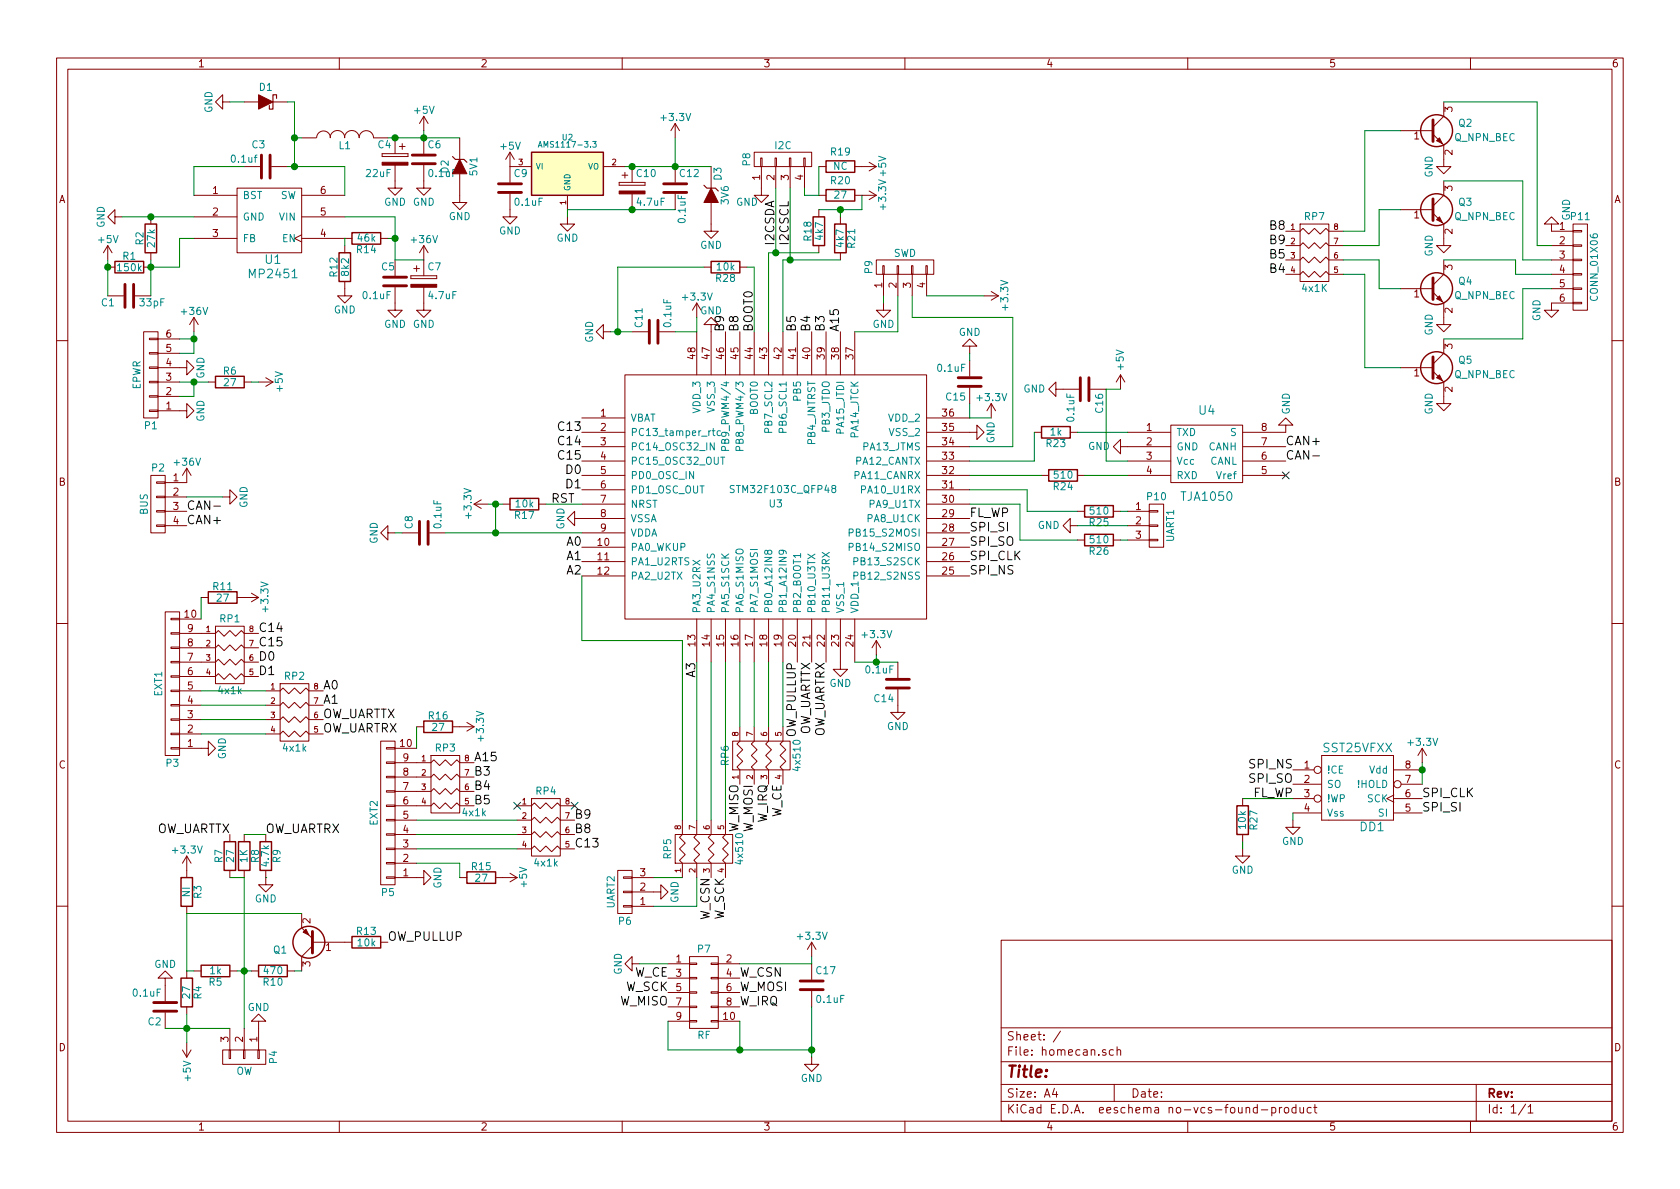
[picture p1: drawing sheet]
<svg xmlns="http://www.w3.org/2000/svg" width="297mm" height="210mm" viewBox="0 0 297 210" stroke-linecap="round" stroke-linejoin="round" font-family="sans-serif">
<g fill="none" stroke="#840000" stroke-width=".18">
<path d="M10 10.3h277v189.9h-277zM12 12.2h273v186.1h-273zM39.4 18v-1.2l-1.3 1.2 1.3 1.3v-1.3h1.2M43.2 18h2.5M48.3 18h2.5M60 10.3v1.9M110 10.3v1.9M160 10.3v1.9M210 10.3v1.9M255.3 18v2.6l-1.9 1.9M260 10.3v1.9M20.3 38.3v-1.2l-1.3 1.2 1.3 1.3v-1.3h1.3"/>
<path d="M26.7 38.3v1.3M34.3 34.5h7.6M34.3 38.3h7.6M41.9 33.3h11.4v11.4h-11.4zM43.2 29.5h2.8M48 29.5h2.8M53.3 24.4h2.6M53.3 34.5h7.7M53.3 38.3h7.7M56 24.4a1.22 1.22 0 0 1 1.2-1.2 1.22 1.22 0 0 1 1.2 1.2M58.4 24.4a1.3 1.3 0 0 1 1.3-1.3 1.3 1.3 0 0 1 1.3 1.3M60.9 24.4a1.3 1.3 0 0 1 1.3-1.3 1.3 1.3 0 0 1 1.3 1.3 1.27 1.27 0 0 1 1.3-1.3 1.27 1.27 0 0 1 1.2 1.3"/>
<path d="M66 24.4h2.6M67.6 27.7h4.5zM67.6 27.2h4.5zM67.6 27.2v.5zM69.8 29.2v4.1h1.3l-1.3 1.2-1.2-1.2h1.2M69.8 24.4v2.8M70.6 25.9h1M71.1 25.4v1M72.1 27.2v.5zM74.9 29.2v4.1h1.3l-1.3 1.2-1.2-1.2h1.2M74.9 20.6v2.5M74.9 24.4v2.8"/>
<path d="M74.9 20.6l-.7 1.2M74.9 20.6l.8 1.2M81.3 30.7v5.1h1.2l-1.2 1.3-1.3-1.3h1.3M81.3 24.4v3.8M90.2 34.3v4h1.2l-1.2 1.3-1.3-1.3h1.3M90.2 29.5h3.8M90.2 26.9l-.8 1.3M90.2 26.9v5.4M90.2 26.9l.7 1.3M100.3 38.3v1.3h1.3l-1.3 1.3-1.2-1.3h1.2M100.3 34.5v2.6M106.7 29.5h3.8"/>
<path d="M109.5 32.3v.5zM109.5 32.8h4.5zM109.5 32.3h4.5zM110 31h1M110.5 30.5v1M111.8 29.5v2.8M111.8 34.3v2.8M114 32.3v.5zM119.4 21.8v2.6M119.4 29.5v2.8M119.4 21.8l-.8 1.3M119.4 21.8l.7 1.3"/>
<path d="M125.7 35.8v5.1h1.3l-1.3 1.3-1.2-1.3h1.2M125.7 29.5v3.8M133.3 26.9h10.2v2.6h-10.2zM134.5 27.9h.2v1.6h-.2zM134.6 29.5v5h1.3l-1.3 1.3-1.3-1.3h1.3M137 27.9h.3v1.6h-.3zM137.2 29.5v3.8M139.6 27.9h.2v1.6h-.2zM139.7 29.5v3.8M142.1 27.9h.3v1.6h-.3zM142.2 29.5v3.8M144.8 34.5h1.2"/>
<path d="M144.8 29.5h1.2M144.8 37.1v1.2M148.6 38.3v1.3M151.1 34.5h3.8M151.1 29.5h3.8M153.7 33.8l1.2 .7M153.7 28.7l1.2 .8M154.9 34.5l-1.2 .8M154.9 29.5l-1.2 .7M229.9 39.6h5v10.2h-5zM247.6 23.1h5.8M247.6 37.1h5.8"/>
<path d="M253.4 37.7l1.9 1.9v3.8h1.2l-1.2 1.3-1.3-1.3h1.3M253.4 23.7l1.9 1.9v3.9h1.2l-1.2 1.2-1.3-1.2h1.3M255.3 32v2.5l-1.9 1.9M274.3 39.6h1.3l-1.3-1.3-1.3 1.3h1.3v1.3h3.8M278.1 39.6h2.6v15.3h-2.6zM19 52.3h2.8M19 47.2h1.3M19 43.4l-.7 1.3M19 43.4v2.6M19 43.4l.8 1.3M23.9 52.3h2.8M25.4 58.7h2.5v15.2h-2.5z"/>
<path d="M25.4 47.2h1.3M26.4 59.8h1.5v.3h-1.5zM26.7 44.7v1.3M27.9 59.9h3.8M34.3 42.2h7.6M34.3 56.1l-.8 1.3M34.3 56.1v2.6M34.3 56.1l.8 1.3M53.3 41.5l-1.2 .7 1.2 .6M53.3 42.2h8.9M61 49.8v2.5h1.2l-1.2 1.3-1.3-1.3h1.3M61 43.4v1.3"/>
<path d="M67.3 42.2h1.3M69.8 50.8v4.1h1.3l-1.3 1.2-1.2-1.2h1.2M69.8 46v2.8M72.6 48.8v.5zM72.6 49.3h4.6zM72.6 48.8h4.6zM73.2 47.5h1M73.7 47v1M74.9 50.8v4.1h1.3l-1.3 1.2-1.2-1.2h1.2M74.9 43.4v5.4M74.9 43.4l-.7 1.3M74.9 43.4l.8 1.3"/>
<path d="M77.2 48.8v.5zM106.7 58.7v-1.3l-1.3 1.3 1.3 1.2v-1.2h1.2M111.8 58.7h2.8M116.6 58.7h2.8M123.2 53.6v2.5M123.2 58.7v7.6M123.2 53.6l-.8 1.3M123.2 53.6l.8 1.3M124.5 47.2h1.2M125.7 57.4h1.3l-1.3-1.3-1.2 1.3h1.2v8.9M128.3 58.7v7.6M130.8 58.7v7.6"/>
<path d="M130.8 47.2h1.3M133.3 58.7v7.6M135.9 58.7v7.6M138.4 58.7v7.6M141 58.7v7.6M143.5 58.7v7.6M144.8 43.4v1.3M146 58.7v7.6M148.6 44.7v1.3M148.6 58.7v7.6M151.1 58.7v7.6M154.9 46h10.2v2.5h-10.2z"/>
<path d="M156.1 47h.2v1.5h-.2zM156.2 53.6v1.3h1.3l-1.3 1.2-1.3-1.2h1.3M156.2 48.5v3.8M158.6 47h.3v1.5h-.3zM158.7 48.5v3.8M161.2 47h.2v1.5h-.2zM161.3 48.5v3.8M163.7 47h.3v1.5h-.3zM163.8 48.5v3.8M174 52.3h2.5M175.3 51.6l1.2 .7M176.5 52.3l-1.2 .8"/>
<path d="M227.3 48.5h2.6l.5-.5 1 1 1-1 1 1 1-1 .5 .5h2.6M227.3 46h2.6l.5-.5 1 1 1-1 1 1 1-1 .5 .5h2.6M227.3 43.4h2.6l.5-.5 1 1 1-1 1 1 1-1 .5 .5h2.6M227.3 40.9h2.6l.5-.5 1 1 1-1 1 1 1-1 .5 .5h2.6M247.6 51h5.8M253.4 51.7l1.9 1.9v3.8h1.2l-1.2 1.3-1.3-1.3h1.3M255.3 59.9v2.6l-1.9 1.9M255.3 46v2.5l-1.9 1.9M274.3 43.4h3.8M274.3 46h3.8M274.3 48.5h3.8M274.3 51h3.8"/>
<path d="M278.1 53.5h1.6v.2h-1.6zM278.1 50.9h1.6v.3h-1.6zM278.1 48.4h1.6v.2h-1.6zM278.1 45.8h1.6v.3h-1.6zM278.1 43.3h1.6v.3h-1.6zM278.1 40.8h1.6v.2h-1.6zM278.1 53.6h-3.8v1.3h1.3l-1.3 1.2-1.3-1.2h1.3M10 60.2h2M26.4 62.4h1.5v.2h-1.5zM26.4 64.9h1.5v.2h-1.5zM26.4 67.4h1.5v.3h-1.5zM26.4 70h1.5v.2h-1.5z"/>
<path d="M26.4 72.5h1.5v.3h-1.5zM27.9 72.6h5.1v-1.2l1.3 1.2-1.3 1.3v-1.3M27.9 65h5.1v-1.3l1.3 1.3-1.3 1.3v-1.3M27.9 70.1h3.8M27.9 67.6h3.8M27.9 62.5h3.8M36.8 67.6h1.3M43.2 67.6h1.2M45.7 67.6h2.6M47 66.8l1.3 .8M48.3 67.6l-1.3 .7M102.9 73.9h7.6"/>
<path d="M102.9 76.4h7.6M102.9 79h7.6M110.5 66.3h53.3v43.2h-53.3zM163.8 76.4h8.9v-1.2l1.3 1.2-1.3 1.3v-1.3M163.8 73.9h7.6M163.8 79h7.6M171.4 61.2h1.3l-1.3-1.3-1.2 1.3h1.2v1.3M171.4 63.7v2.8M171.4 68.6v2.8M175.3 71.4l-.8 1.2M175.3 71.4v2.5M175.3 71.4l.7 1.2"/>
<path d="M182.9 76.4h1.2M186.7 68.8v-1.2l-1.3 1.2 1.3 1.3v-1.3h4.1M189.2 76.4h1.3M192.8 68.8h2.8M198.1 79v-1.3l-1.3 1.3 1.3 1.3v-1.3h8.9M198.1 66.3l-.7 1.3M198.1 66.3v2.5M198.1 66.3l.8 1.3M199.4 76.4h7.6M207 75.2h12.7v10.1h-12.7zM219.7 79h7.6M227.3 75.2h1.3l-1.3-1.3-1.2 1.3h1.2v1.2h-7.6"/>
<path d="M247.6 65h5.8M253.4 65.7l1.9 1.9v3.8h1.2l-1.2 1.2-1.3-1.2h1.3M285 60.2h2M26.7 84.1h2.5v10.1h-2.5zM27.7 92.8h1.5v.3h-1.5zM27.7 90.3h1.5v.2h-1.5zM27.7 87.8h1.5v.2h-1.5zM27.7 85.2h1.5v.3h-1.5zM29.2 87.9h3.8M29.2 90.4h3.8M29.2 93h3.8M33 82.8v2.5h-3.8"/>
<path d="M33 82.8l-.7 1.3M33 82.8l.8 1.3M39.4 87.9h1.2v-1.3l1.3 1.3-1.3 1.2v-1.2M68.6 94.2v-1.2l-1.3 1.2 1.3 1.3v-1.3h1.2M71.1 94.2h2.8M75.9 94.2h2.8M83.8 89.1h2.6M83.8 89.1l1.3 .8M85.1 88.4l-1.3 .7M88.9 89.1h1.3M95.2 89.1h1.3M101.6 91.7v-1.3l-1.3 1.3 1.3 1.3v-1.3h8.9"/>
<path d="M102.9 81.5h7.6M102.9 84.1h7.6M102.9 86.6h7.6M102.9 89.1h7.6M102.9 94.2h7.6M102.9 96.8h7.6M102.9 99.3h7.6M163.8 81.5h7.6M163.8 84.1h7.6M163.8 86.6h7.6M163.8 89.1h7.6M163.8 91.7h7.6"/>
<path d="M163.8 94.2h7.6M163.8 96.8h7.6M163.8 99.3h7.6M184.1 84.1h1.3M189.2 93v-1.3l-1.2 1.3 1.2 1.2v-1.2h1.3M190.5 84.1h1.3M190.5 90.4h1.3M190.5 95.5h1.3M196.8 90.4h1.3M196.8 95.5h1.3M199.4 81.5h7.6M199.4 84.1h7.6"/>
<path d="M199.4 90.4h3.8M199.4 93h3.8M199.4 95.5h3.8M203.2 95.4h1.5v.2h-1.5zM203.2 92.8h1.5v.3h-1.5zM203.2 90.3h1.5v.2h-1.5zM203.2 89.1h2.5v7.7h-2.5zM219.7 81.5h7.6M219.7 84.1h7.6M10 110.3h2M29.2 108.2h2.5v25.4h-2.5zM30.2 109.3h1.5v.3h-1.5z"/>
<path d="M30.2 111.9h1.5v.2h-1.5zM30.2 114.4h1.5v.3h-1.5zM30.2 117h1.5v.2h-1.5zM30.2 119.5h1.5v.3h-1.5zM31.7 119.6h6.4l.5-.5 1 1 1-1 1.1 1 1-1 .5 .5h2.5M31.7 117.1h6.4l.5-.5 1 1 1-1 1.1 1 1-1 .5 .5h2.5M31.7 114.5h6.4l.5-.5 1 1.1 1-1.1 1.1 1.1 1-1.1 .5 .5h2.5M31.7 112h6.4l.5-.5 1 1 1-1 1.1 1 1-1 .5 .5h2.5M31.7 109.5h3.9M35.6 105.7h1.2M38.1 110.7h5.1v10.2h-5.1zM41.9 105.7h3.8"/>
<path d="M44.4 104.9l1.3 .8M45.7 105.7l-1.3 .7M102.9 101.8h7.6M123.2 109.5v7.6M125.7 109.5v7.6M128.3 109.5v7.6M130.8 109.5v7.6M133.3 109.5v7.6M135.9 109.5v7.6M138.4 109.5v7.6M141 109.5v7.6M143.5 109.5v7.6"/>
<path d="M146 109.5v7.6M148.6 109.5v8.9h1.3l-1.3 1.2-1.3-1.2h1.3M151.1 109.5v7.6M154.9 113.3l-.7 1.2M154.9 113.3v2.5M154.9 113.3l.8 1.2M158.7 117.1v2.8M163.8 101.8h7.6M285 110.3h2M30.2 122h1.5v.3h-1.5zM30.2 124.6h1.5v.2h-1.5zM30.2 127.1h1.5v.3h-1.5z"/>
<path d="M30.2 129.7h1.5v.2h-1.5zM30.2 132.2h1.5v.3h-1.5zM31.7 132.3h5.1v-1.2l1.3 1.2-1.3 1.3v-1.3M31.7 129.8h3.9M31.7 127.2h3.9M31.7 124.7h3.9M31.7 122.2h3.9M47 129.8h2.5l.5-.5 1.1 1 1-1 1 1 1-1 .5 .5h2.5M47 127.2h2.5l.5-.5 1.1 1.1 1-1.1 1 1.1 1-1.1 .5 .5h2.5M47 124.7h2.5l.5-.5 1.1 1 1-1 1 1 1-1 .5 .5h2.5M47 122.2h2.5l.5-.5 1.1 1 1-1 1 1 1-1 .5 .5h2.5M49.5 120.9h5.1v10.2h-5.1z"/>
<path d="M67.3 131.1h2.5v25.4h-2.5zM68.3 132.2h1.5v.3h-1.5zM68.3 134.7h1.5v.3h-1.5zM68.3 137.3h1.5v.2h-1.5zM68.3 139.8h1.5v.3h-1.5zM69.8 139.9h6.4l.5-.5 1 1.1 1-1.1 1.1 1.1 1-1.1 .5 .5h2.5M69.8 137.4h6.4l.5-.5 1 1 1-1 1.1 1 1-1 .5 .5h2.5M69.8 134.9h6.4l.5-.5 1 1 1-1 1.1 1 1-1 .5 .5h2.5M69.8 132.3h3.9M73.7 128.5h1.2M76.2 133.6h5.1v10.2h-5.1zM80 128.5h3.8"/>
<path d="M82.5 127.8l1.3 .7M83.8 128.5l-1.3 .8M129.5 131.1h10.2v5h-10.2zM130.8 128.5v2.6l-.5 .5 1 1-1 1 1 1-1 1 .5 .5v2.6M133.3 128.5v2.6l-.5 .5 1.1 1-1.1 1 1.1 1-1.1 1 .5 .5v2.6M135.9 128.5v2.6l-.5 .5 1 1-1 1 1 1-1 1 .5 .5v2.6M138.4 131.1l-.5 .5 1 1-1 1 1 1-1 1 .5 .5v2.6M158.7 121.9v4.1h1.3l-1.3 1.2-1.2-1.2h1.2M228.6 136.1h3.7M228.6 138.7h5M233.7 133.6v11.4zM233.7 133.6h12.7z"/>
<path d="M246.4 133.6v11.4zM246.5 136.1h5M247.7 138.7h3.8M251.5 132.3l-.8 1.3M251.5 132.3v2.6M251.5 132.3l.7 1.3M33 151.4v3.8M33 151.4l-.7 1.2M33 151.4l.8 1.2M40.6 147.6v1.2M40.6 153.9v1.3M43.2 147.6v1.2"/>
<path d="M43.2 153.9v1.3M47 153.9v2.6h1.3l-1.3 1.2-1.3-1.2h1.3M47 147.6v1.2M68.3 142.4h1.5v.2h-1.5zM68.3 144.9h1.5v.3h-1.5zM68.3 147.4h1.5v.3h-1.5zM68.3 150h1.5v.2h-1.5zM68.3 152.5h1.5v.3h-1.5zM68.3 155.1h1.5v.2h-1.5zM69.8 155.2h5.1v-1.3l1.3 1.3-1.3 1.3v-1.3M69.8 142.5h6.4l.5-.5 1 1 1-1 1.1 1 1-1 .5 .5h2.5M69.8 152.6h3.9"/>
<path d="M69.8 150.1h3.9M69.8 147.6h3.9M69.8 145h3.9M81.3 155.2h1.2M87.6 155.2h3.8M90.2 154.4l1.2 .8M91.4 150.1h2.6l.5-.5 1 1 1-1 1 1 1.1-1 .5 .5h2.5M91.4 147.6h2.6l.5-.5 1 1 1-1 1 1 1.1-1 .5 .5h2.5M91.4 145h2.6l.5-.5 1 1 1-1 1 1 1.1-1 .5 .5h2.5M91.4 142.5h2.6l.5-.5 1 1 1-1 1 1 1.1-1 .5 .5h2.5M91.4 155.2l-1.2 .8M94 141.2h5.1v10.2h-5.1z"/>
<path d="M109.2 153.9h2.6v7.6h-2.6zM110.2 155.1h1.6v.2h-1.6zM110.2 157.6h1.6v.3h-1.6zM111.8 157.7h5v-1.2l1.3 1.2-1.3 1.3v-1.3M111.8 155.2h3.8M119.4 147.6h10.1v5h-10.1zM120.6 145v2.6l-.5 .5 1.1 1-1.1 1 1.1 1-1.1 1 .5 .5v2.6M123.2 145v2.6l-.5 .5 1 1-1 1 1 1-1 1 .5 .5v2.6M125.7 145v2.6l-.5 .5 1 1-1 1 1 1-1 1 .5 .5v2.6M128.3 147.6l-.5 .5 1 1-1 1 1 1-1 1 .5 .5v2.6M219.7 150.1v1.3h1.3l-1.3 1.2-1.3-1.2h1.3M219.7 141.2v1.3"/>
<path d="M219.7 147.6v1.2M228.6 145v1.3h1.3l-1.3 1.3-1.3-1.3h1.3M228.6 141.2h3.7M228.6 143.8h5M233.7 145h1.2zM234.9 145h11.5zM246.5 140.6l-1.3 .6 1.3 .7M246.5 141.2h5M246.5 143.8h5M10 160.2h2M29.2 173h1.3l-1.3-1.3-1.3 1.3h1.3v4M29.2 179.1v2.8"/>
<path d="M33 160.3v1.2M33 171.7v1.3M33 178v1.3M34.3 171.7h1.3M40.6 171.7h1.3M44.4 171.7h1.3M50.8 171.7h1.3M53.3 161.5v2.6l1.9 1.9M55.2 166.6h7M55.2 167.3l-1.9 1.9v2.5M67.3 166.6h1.3M110.2 160.1h1.6v.3h-1.6z"/>
<path d="M111.8 170.4v-1.2l-1.3 1.2 1.3 1.3v-1.3h1.2M111.8 160.3h3.8M118.1 170.4h3.8M118.1 173h3.8M118.1 175.5h3.8M118.1 178h3.8M121.9 177.9h1.3v.3h-1.3zM121.9 175.4h1.3v.2h-1.3zM121.9 172.8h1.3v.3h-1.3zM121.9 170.3h1.3v.3h-1.3zM121.9 169.2h5.1v12.7h-5.1zM125.7 177.9h1.3v.3h-1.3z"/>
<path d="M125.7 175.4h1.3v.2h-1.3zM125.7 172.8h1.3v.3h-1.3zM125.7 170.3h1.3v.3h-1.3zM127 170.4h3.8M127 173h3.8M127 175.5h3.8M127 178h3.8M143.5 166.6v2.6M143.5 170.4v2.8M143.5 175.3v2.7M143.5 166.6l-.8 1.3M143.5 166.6l.8 1.3"/>
<path d="M177 166.3h108v32h-108zM285 160.2h2M32.3 185.7l.7 1.2M33 184.4v2.5M33.8 185.7l-.8 1.2M39.4 185.7h7.6v2.5h-7.6zM40.5 185.7h.3v1.5h-.3zM40.6 181.9v3.8M43.1 185.7h.2v1.5h-.2zM43.2 181.9v3.8M45.6 185.7h.2v1.5h-.2zM45.7 180.6h1.3l-1.3-1.3-1.3 1.3h1.3v5.1"/>
<path d="M60 198.3v1.9M110 198.3v1.9M118.1 180.6h3.8M121.9 180.5h1.3v.2h-1.3zM125.7 180.5h1.3v.2h-1.3zM127 180.6h3.8M143.5 186.9v1.3h1.3l-1.3 1.3-1.3-1.3h1.3M160 198.3v1.9M177 194.8h108M177 191.8h108M177 187.8h108M177 181.8h108"/>
<path d="M186.4 192.5l-.3 1h.9M186.8 193v1M187.5 182.3l-1.3 2M195.5 185.7a.37 .37 0 0 0-.6 .1l.1 .2 .5 .2 .1 .1-.2 .3-.5-.1M196.8 185.7l-.4-.1-.3 .3 .1 .6 .2 .1 .4-.1M197 191.8v3M197.5 185.7l.2-.1 .4 .1v.9M197.5 185.1v1.5M210 198.3v1.9M222.3 195.9l-.4-.1-.3 .3 .1 .6 .2 .1 .4-.1M222.3 195.3v1.5M223 196.3h1.2"/>
<path d="M224.9 195.9l.4-.1 .3 .3-.1 .6h-.6M224.9 195.8v1.5M226.2 195.8v1M226.6 195.8l-.4 .3M227.2 196l.2-.2 .4 .2 .1 .5-.2 .2-.3 .1-.2-.1zM229.1 195.9l-.4-.1-.3 .3 .1 .6 .2 .1 .4-.1M229.1 195.3v1.5M229.8 195.8l.1 .9 .4 .1 .2-.1M230.5 195.8v1M231.8 195.9l-.4-.1-.3 .3 .1 .6 .2 .1 .4-.1M232.3 195.8h.5M232.5 195.3v1.3l.3 .2"/>
<path d="M260 198.3v1.9M261 191.8v6.5M269.7 195.2l-1.2 2M270.2 195.8l.4-.5v1.5M270.2 196.8h.8"/>
<circle cx="233" cy="136.1" r=".63"/>
<circle cx="247.1" cy="138.7" r=".63"/>
<circle cx="233" cy="141.2" r=".63"/>
</g>
<g fill="none" stroke="#008484" stroke-width=".18">
<path d="M95.2 26l.3-1 .3 1M95.3 25.7h.5M104.8 25h.6l-.3 .4 .3 .1v.4l-.2 .1-.4-.1M125.9 76.2h.5M126.1 75.8v1l.3 .2M126.3 78.3v1.3l-.7-1.3v1.3M127.4 76.2h-.4l-.2 .2 .1 .6h.5M128.2 79.6v-.6h-.5l-.1 .6h1.3M130.8 79.6l-.1-.6h-.5l-.1 .6h1.3M127.4 80.8h.7M129.8 85.9l-.5-.1-.2 .3 .1 .3 .6 .2v.4l-.2 .1-.5-.1M135.7 97.5l.3-.2 .3 .1 .2 .1-.1 .4-.4 .1-.2-.1-.2-.5h-.3l-.1 .1 .1 .5h.2l.2-.2"/>
<path d="M138.3 97.3l.2 .2v.3l-.2 .2-.5-.1-.1-.4 .3-.2a.84 .84 0 0 1 1 .4v.2M142.8 98l1.3 .8M144.1 98l-1.3 .8M145.4 97.7l1.2 .8M146.6 97.7l-1.2 .8M150.1 96.7h.6l.1-.5-.7-.1v1.3M150.1 94.2l.6-.1 .1-.5-.7-.1v1.3M151 99.3l.6-.1v-.5l-.6-.1v1.3M151 101.8l.6-.1v-.4l-.6-.1v1.2"/>
</g>
<g fill="#840000" stroke="#840000" stroke-width=".18">
<path d="M45.7 16.8l2.6 1.2-2.6 1.3z"/>
<path d="M67.6 28.7h4.5v.5h-4.5z"/>
<path d="M72.6 50.3h4.6v.5h-4.6z"/>
<path d="M109.5 33.8h4.5v.5h-4.5z"/>
<path d="M81.3 28.2l1.2 2.5h-2.5z"/>
<path d="M125.7 33.3l1.3 2.5h-2.5z"/>
<path d="M53.6 164.8l.5-.5 .5 1z"/>
<path d="M254.5 66.3l.5 1-1-.5z"/>
<path d="M254 24.9l.5-.5 .5 1z"/>
<path d="M254 38.9l.5-.6 .5 1.1z"/>
<path d="M254 52.8l.5-.5 .5 1z"/>
</g>
<path d="M48.9 17.4v-.6h-.6v2.5h-.7v-.6M80 27.7l.5 .5h1.5l.5 .5M124.5 32.8l.5 .5h1.5l.5 .5" fill="none" stroke="#840000" stroke-width=".2"/>
<g fill="none" stroke="#840000" stroke-width=".51">
<path d="M46.2 27.4v4.1M47.8 27.4v4.1M72.9 29h4.1M72.9 27.4h4.1M88.1 34h4.1M88.1 32.5h4.1M117.3 34h4.1M117.3 32.5h4.1M253.4 21.2v3.8M253.4 35.2v3.8M22.1 50.3v4.1M23.6 50.3v4.1"/>
<path d="M67.8 50.5h4.1M67.8 49h4.1M114.8 56.6v4.1M116.3 56.6v4.1M253.4 49.1v3.9M169.4 66.8h4.1M169.4 68.3h4.1M191 66.8v4.1M192.5 66.8v4.1M253.4 63.1v3.8M74.2 92.2v4.1M75.7 92.2v4.1"/>
<path d="M156.7 120.1h4.1M156.7 121.7h4.1M27.2 177.3h4M27.2 178.8h4M55.2 164.7v3.8M141.5 175h4M141.5 173.5h4"/>
</g>
<path d="M37.8 89.5h1.2M232.1 80.6h1.2" fill="none" stroke="#000" stroke-width=".18"/>
<path d="M226.7 83.5l1.2 1.2M227.9 83.5l-1.2 1.2M90.8 141.9l1.2 1.2M92 141.9l-1.2 1.2M101 141.9l1.2 1.2M102.2 141.9l-1.2 1.2" fill="none" stroke="#000084" stroke-width=".18"/>
<g fill="none" stroke="#840000" stroke-width=".25">
<path d="M25.7 39.6h2v5.1h-2zM94 26.9h12.7v7.6h-12.7zM143.8 38.3h2v5.1h-2zM146 33.5h5.1v2.1h-5.1zM146 28.4h5.1v2.1h-5.1zM147.6 39.6h2v5.1h-2zM20.3 46.2h5.1v2.1h-5.1zM59.9 44.7h2.1v5.1h-2.1zM62.2 41.1h5.1v2.1h-5.1zM125.7 46.2h5.1v2.1h-5.1zM38.1 66.5h5.1v2.1h-5.1zM184.1 75.4h5.1v2.1h-5.1z"/>
<path d="M90.2 88.1h5v2.1h-5zM185.4 83.1h5.1v2h-5.1zM191.8 89.4h5v2h-5zM191.8 94.5h5v2h-5zM36.8 104.6h5.1v2.1h-5.1zM74.9 127.5h5.1v2h-5.1zM32 155.2h2v5.1h-2zM39.6 148.8h2.1v5.1h-2.1zM42.2 148.8h2v5.1h-2zM46 148.8h2v5.1h-2zM82.5 154.2h5.1v2h-5.1zM218.7 142.5h2v5.1h-2z"/>
<path d="M32 173h2v5h-2zM35.6 170.7h5v2h-5zM45.7 170.7h5.1v2h-5.1zM62.2 165.6h5.1v2h-5.1z"/>
<circle cx="254" cy="23.1" r="2.82"/>
<circle cx="254" cy="37.1" r="2.82"/>
<circle cx="254" cy="51" r="2.82"/>
<circle cx="254" cy="65" r="2.82"/>
<circle cx="54.6" cy="166.6" r="2.82"/>
</g>
<path d="M94 26.9h12.7v7.6h-12.7z" fill="#ffffc2" stroke="#ffffc2" stroke-width=".18"/>
<g fill="none" stroke="#008400" stroke-width=".18">
<path d="M40.6 18h2.6M50.8 18h1.3v11.5M255.3 18h16.5v25.4h2.5M21.6 38.3h12.7M43.2 29.5h-8.9v5M50.8 29.5h10.2v5M52.1 24.4h1.2M61 38.3h8.8v7.7h5.1M68.6 24.4h12.7M69.8 24.4h.1M74.9 23.1v1.3M110.5 29.5h15.2"/>
<path d="M119.4 37.1h-19.1v1.2M119.4 24.4v5.1M137.2 33.3v11.4M139.7 33.3v12.7M144.8 29.5v5h-2.6v-1.2M148.6 37.1v1.2M152.4 34.5v2.6h-7.6M247.6 37.1h-3.8v6.3h-6.3M247.6 23.1h-6.3v17.8h-3.8M255.3 32h13.9v14h5.1M19 46v6.3M26.7 46v6.3"/>
<path d="M31.7 59.9h2.6M34.3 58.7v3.8h-2.6M34.3 42.2h-2.6v5h-5M61 42.2h.1M61 42.2v1.2M68.6 42.2h1.2M107.9 58.7h3.9M123.2 56.1v2.6h-3.8M124.5 47.2h-15.3v11.5M132.1 47.2h1.2v11.5M144.8 44.7h-8.9v14M148.6 46h-10.2v12.7"/>
<path d="M156.2 52.3v1.3M158.7 52.3v6.4h-7.6M161.3 52.3v3.8h17.8v22.9h-7.7M163.8 52.3h10.2M237.5 46h6.3v5h3.8M237.5 48.5h3.8v16.5h6.3M255.3 46h12.7v2.5h6.3M274.3 51h-5.1v8.9h-13.9M31.7 67.6h5.1M34.3 67.6v2.5h-2.6M44.4 67.6h1.3M171.4 62.5v1.2"/>
<path d="M171.4 71.4v2.5h3.9M182.9 76.4v5.1h-11.5M190.5 76.4h8.9M198.1 68.8h-2.5v12.7h3.8M33 87.9h6.4M69.8 94.2h1.3M78.7 94.2h24.2M86.4 89.1h2.5M87.6 89.1v5.1M96.5 89.1h6.4M171.4 84.1h12.7M171.4 89.1h8.9v6.4h10.2"/>
<path d="M171.4 86.6h10.2v3.8h8.9M190.5 93h8.9M191.8 84.1h7.6M198.1 95.5h1.3M198.1 90.4h1.3M35.6 105.7v3.8M102.9 101.8v11.5h17.7v31.7M123.2 117.1v27.9M125.7 117.1v27.9M128.3 117.1v27.9M130.8 117.1v11.4M133.3 117.1v11.4"/>
<path d="M135.9 117.1v11.4M138.4 117.1v11.4M151.1 117.1h7.6M154.9 115.8v1.3M35.6 122.2h11.4M35.6 124.7h11.4M35.6 127.2h11.4M35.6 129.8h11.4M73.7 128.5v3.8M251.5 134.9v3.8M40.6 155.2h2.6v26.7M43.2 147.6h3.8"/>
<path d="M47 155.2h.1M73.7 147.6h17.7M73.7 150.1h17.7M73.7 145h17.7M73.7 152.6h7.6v2.6M115.6 155.2h5M123.2 155.2v5.1h-7.6M219.7 141.2h8.9M219.7 148.8v1.3M228.6 143.8v1.2M33 179.3v5.1M41.9 171.7h2.5"/>
<path d="M52.1 171.7h1.2M53.3 161.5h-20.3v10.2h1.3M113 170.4h5.1M143.5 169.2v1.2h-12.7M143.5 178v8.9M29.2 181.9h11.4M118.1 180.6v5.1h25.4M130.8 180.6v5.1"/>
</g>
<g fill="#008400" stroke="#008400" stroke-width=".25">
<circle cx="111.8" cy="29.5" r=".51"/>
<circle cx="111.8" cy="37.1" r=".51"/>
<circle cx="154.9" cy="117.1" r=".51"/>
<circle cx="87.6" cy="94.2" r=".51"/>
<circle cx="87.6" cy="89.1" r=".51"/>
<circle cx="251.5" cy="136.1" r=".51"/>
<circle cx="148.6" cy="37.1" r=".51"/>
<circle cx="137.2" cy="44.7" r=".51"/>
<circle cx="139.7" cy="46" r=".51"/>
<circle cx="43.2" cy="171.7" r=".51"/>
<circle cx="33" cy="181.9" r=".51"/>
<circle cx="52.1" cy="29.5" r=".51"/>
<circle cx="26.7" cy="38.3" r=".51"/>
<circle cx="19" cy="47.2" r=".51"/>
<circle cx="26.7" cy="47.2" r=".51"/>
<circle cx="52.1" cy="24.4" r=".51"/>
<circle cx="130.8" cy="185.7" r=".51"/>
<circle cx="143.5" cy="185.7" r=".51"/>
<circle cx="34.3" cy="59.9" r=".51"/>
<circle cx="74.9" cy="24.4" r=".51"/>
<circle cx="119.4" cy="29.5" r=".51"/>
<circle cx="34.3" cy="67.6" r=".51"/>
<circle cx="69.9" cy="42.2" r=".51"/>
<circle cx="69.9" cy="24.4" r=".51"/>
<circle cx="109.2" cy="58.7" r=".51"/>
</g>
<text font-size="2.8" fill="#840000" x="178" y="190.5">Title:</text>
<g font-size="2.1">
<text x="224.6" y="40.6">B8</text>
<text x="136.9" y="43.4" transform="rotate(-90 136.9 43.4)">I2CSDA</text>
<text x="139.4" y="43.4" transform="rotate(-90 139.4 43.4)">I2CSCL</text>
<text x="224.6" y="45.7">B5</text>
<text x="224.6" y="43.2">B9</text>
<text x="224.6" y="48.3">B4</text>
<text x="128" y="58.7" transform="rotate(-90 128 58.7)">B9</text>
<text x="130.6" y="58.7" transform="rotate(-90 130.6 58.7)">B8</text>
<text x="133.1" y="58.7" transform="rotate(-90 133.1 58.7)">BOOT0</text>
<text x="140.7" y="58.7" transform="rotate(-90 140.7 58.7)">B5</text>
<text x="143.3" y="58.7" transform="rotate(-90 143.3 58.7)">B4</text>
<text x="145.8" y="58.7" transform="rotate(-90 145.8 58.7)">B3</text>
<text x="148.3" y="58.7" transform="rotate(-90 148.3 58.7)">A15</text>
<text x="99" y="76.2">C13</text>
<text x="99" y="78.7">C14</text>
<text x="99" y="81.3">C15</text>
<text x="100.2" y="83.8">D0</text>
<text x="227.3" y="78.7">CAN+</text>
<text x="227.3" y="81.3">CAN-</text>
<text x="97.4" y="88.9">RST</text>
<text x="100.2" y="86.4">D1</text>
<text x="33" y="90.2">CAN-</text>
<text x="33" y="92.7">CAN+</text>
<text x="171.4" y="94">SPI_SI</text>
<text x="171.4" y="91.4">FL_WP</text>
<text x="100.2" y="96.5">A0</text>
<text x="100.2" y="99.1">A1</text>
<text x="100.2" y="101.6">A2</text>
<text x="171.4" y="99.1">SPI_CLK</text>
<text x="171.4" y="96.5">SPI_SO</text>
<text x="171.4" y="101.6">SPI_NS</text>
<text x="45.7" y="111.8">C14</text>
<text x="45.7" y="119.4">D1</text>
<text x="45.7" y="116.8">D0</text>
<text x="45.7" y="114.3">C15</text>
<text x="122.9" y="119.8" transform="rotate(-90 122.9 119.8)">A3</text>
<text x="57.1" y="124.5">A1</text>
<text x="57.1" y="121.9">A0</text>
<text x="57.1" y="127">OW_UARTTX</text>
<text x="57.1" y="129.5">OW_UARTRX</text>
<text x="143.3" y="130.5" transform="rotate(-90 143.3 130.5)">OW_UARTTX</text>
<text x="145.8" y="130.8" transform="rotate(-90 145.8 130.8)">OW_UARTRX</text>
<text x="83.8" y="134.6">A15</text>
<text x="83.8" y="137.2">B3</text>
<text x="221.1" y="135.9">SPI_NS</text>
<text x="83.8" y="139.7">B4</text>
<text x="83.8" y="142.2">B5</text>
<text x="220.9" y="138.4">SPI_SO</text>
<text x="221.4" y="141">FL_WP</text>
<text x="251.5" y="143.5">SPI_SI</text>
<text x="251.5" y="141">SPI_CLK</text>
<text x="27.2" y="147.3">OW_UARTTX</text>
<text x="47" y="147.3">OW_UARTRX</text>
<text x="101.6" y="149.9">C13</text>
<text x="101.6" y="144.8">B9</text>
<text x="101.6" y="147.3">B8</text>
<text x="133.1" y="147.3" transform="rotate(-90 133.1 147.3)">W_MOSI</text>
<text x="135.6" y="145.6" transform="rotate(-90 135.6 145.6)">W_IRQ</text>
<text x="138.2" y="144.8" transform="rotate(-90 138.2 144.8)">W_CE</text>
<text x="68.6" y="166.4">OW_PULLUP</text>
<text x="125.5" y="162.9" transform="rotate(-90 125.5 162.9)">W_CSN</text>
<text x="128" y="162.9" transform="rotate(-90 128 162.9)">W_SCK</text>
<text x="112" y="172.7">W_CE</text>
<text x="130.8" y="172.7">W_CSN</text>
<text x="109.5" y="177.8">W_MISO</text>
<text x="110.4" y="175.3">W_SCK</text>
<text x="130.8" y="175.3">W_MOSI</text>
<text x="130.8" y="177.8">W_IRQ</text>
</g>
<g font-size="2.1" fill="#008484">
<text x="46.9" y="46.7">U1</text>
<text x="44.3" y="49.2">MP2451</text>
<text x="212" y="73.3">U4</text>
<text x="209" y="88.6">TJA1050</text>
<text x="234" y="133">SST25VFXX</text>
<text x="240.5" y="147">DD1</text>
</g>
<g font-size="2.1" fill="#840000">
<text x="140.7" y="130.4" transform="rotate(-90 140.7 130.4)">OW_PULLUP</text>
<text x="130.6" y="147.3" transform="rotate(-90 130.6 147.3)">W_MISO</text>
<text x="178" y="184">Sheet: /</text>
<text x="178" y="186.7">File: homecan.sch</text>
<text x="178" y="196.9">KiCad E.D.A. eeschema no-vcs-found-product</text>
<text x="178" y="194.1">Size: A4</text>
<text x="200" y="194.1">Date:</text>
<text x="263" y="194.1">Rev:</text>
<text x="263" y="196.9">Id: 1/1</text>
</g>
<g font-size="1.8" fill="#840000">
<text x="35" y="11.9">1</text>
<text x="85" y="11.9">2</text>
<text x="135" y="11.9">3</text>
<text x="185" y="11.9">4</text>
<text x="235" y="11.9">5</text>
<text x="285" y="11.9">6</text>
<text x="256.8" y="19.8" transform="rotate(-90 256.8 19.8)">3</text>
<text x="250" y="24.6">1</text>
<text x="256.8" y="27.4" transform="rotate(-90 256.8 27.4)">2</text>
<text x="10.4" y="35.9">A</text>
<text x="37.6" y="34.3">1</text>
<text x="56.7" y="34.3">6</text>
<text x="134.4" y="31.8" transform="rotate(-90 134.4 31.8)">1</text>
<text x="136.9" y="31.8" transform="rotate(-90 136.9 31.8)">2</text>
<text x="139.4" y="31.8" transform="rotate(-90 139.4 31.8)">3</text>
<text x="142" y="31.8" transform="rotate(-90 142 31.8)">4</text>
<text x="256.8" y="33.8" transform="rotate(-90 256.8 33.8)">3</text>
<text x="285.4" y="35.9">A</text>
<text x="37.6" y="38.1">2</text>
<text x="37.6" y="41.9">3</text>
<text x="56.7" y="41.9">4</text>
<text x="56.7" y="38.1">5</text>
<text x="250" y="38.6">1</text>
<text x="256.8" y="41.4" transform="rotate(-90 256.8 41.4)">2</text>
<text x="275.7" y="40.6">1</text>
<text x="256.8" y="47.7" transform="rotate(-90 256.8 47.7)">3</text>
<text x="275.7" y="43.2">2</text>
<text x="275.7" y="45.7">3</text>
<text x="156" y="50.9" transform="rotate(-90 156 50.9)">1</text>
<text x="158.5" y="50.9" transform="rotate(-90 158.5 50.9)">2</text>
<text x="161" y="50.9" transform="rotate(-90 161 50.9)">3</text>
<text x="163.6" y="50.9" transform="rotate(-90 163.6 50.9)">4</text>
<text x="250" y="52.6">1</text>
<text x="275.7" y="48.3">4</text>
<text x="275.7" y="50.8">5</text>
<text x="275.7" y="53.3">6</text>
<text x="29.4" y="59.7">6</text>
<text x="256.8" y="55.3" transform="rotate(-90 256.8 55.3)">2</text>
<text x="29.4" y="64.8">4</text>
<text x="29.4" y="62.2">5</text>
<text x="122.9" y="63.4" transform="rotate(-90 122.9 63.4)">48</text>
<text x="125.5" y="63.4" transform="rotate(-90 125.5 63.4)">47</text>
<text x="128" y="63.4" transform="rotate(-90 128 63.4)">46</text>
<text x="130.6" y="63.4" transform="rotate(-90 130.6 63.4)">45</text>
<text x="133.1" y="63.4" transform="rotate(-90 133.1 63.4)">44</text>
<text x="135.6" y="63.4" transform="rotate(-90 135.6 63.4)">43</text>
<text x="138.2" y="63.4" transform="rotate(-90 138.2 63.4)">42</text>
<text x="140.7" y="63.4" transform="rotate(-90 140.7 63.4)">41</text>
<text x="143.3" y="63.4" transform="rotate(-90 143.3 63.4)">40</text>
<text x="145.8" y="63.4" transform="rotate(-90 145.8 63.4)">39</text>
<text x="148.3" y="63.4" transform="rotate(-90 148.3 63.4)">38</text>
<text x="150.9" y="63.4" transform="rotate(-90 150.9 63.4)">37</text>
<text x="256.8" y="61.7" transform="rotate(-90 256.8 61.7)">3</text>
<text x="29.4" y="69.8">2</text>
<text x="29.4" y="67.3">3</text>
<text x="250" y="66.5">1</text>
<text x="256.8" y="69.3" transform="rotate(-90 256.8 69.3)">2</text>
<text x="29.4" y="72.4">1</text>
<text x="106.2" y="73.7">1</text>
<text x="106.2" y="76.2">2</text>
<text x="166.7" y="76.2">35</text>
<text x="166.7" y="73.7">36</text>
<text x="202.7" y="76.2">1</text>
<text x="223" y="76.2">8</text>
<text x="106.2" y="78.7">3</text>
<text x="106.2" y="81.3">4</text>
<text x="106.2" y="83.8">5</text>
<text x="166.7" y="83.8">32</text>
<text x="166.7" y="81.3">33</text>
<text x="166.7" y="78.7">34</text>
<text x="202.7" y="78.7">2</text>
<text x="202.7" y="81.3">3</text>
<text x="202.7" y="83.8">4</text>
<text x="223" y="83.8">5</text>
<text x="223" y="81.3">6</text>
<text x="223" y="78.7">7</text>
<text x="10.4" y="85.9">B</text>
<text x="30.6" y="85.1">1</text>
<text x="30.6" y="87.6">2</text>
<text x="106.2" y="86.4">6</text>
<text x="106.2" y="88.9">7</text>
<text x="166.7" y="88.9">30</text>
<text x="166.7" y="86.4">31</text>
<text x="285.4" y="85.9">B</text>
<text x="30.6" y="90.2">3</text>
<text x="30.6" y="92.7">4</text>
<text x="106.2" y="91.4">8</text>
<text x="106.2" y="94">9</text>
<text x="166.7" y="94">28</text>
<text x="166.7" y="91.4">29</text>
<text x="200.8" y="90.2">1</text>
<text x="200.8" y="92.7">2</text>
<text x="200.8" y="95.2">3</text>
<text x="105.7" y="96.5">10</text>
<text x="105.7" y="99.1">11</text>
<text x="105.7" y="101.6">12</text>
<text x="166.7" y="101.6">25</text>
<text x="166.7" y="99.1">26</text>
<text x="166.7" y="96.5">27</text>
<text x="32.7" y="109.2">10</text>
<text x="33.2" y="111.8">9</text>
<text x="33.2" y="119.4">6</text>
<text x="33.2" y="116.8">7</text>
<text x="33.2" y="114.3">8</text>
<text x="122.9" y="114.2" transform="rotate(-90 122.9 114.2)">13</text>
<text x="125.5" y="114.2" transform="rotate(-90 125.5 114.2)">14</text>
<text x="128" y="114.2" transform="rotate(-90 128 114.2)">15</text>
<text x="130.6" y="114.2" transform="rotate(-90 130.6 114.2)">16</text>
<text x="133.1" y="114.2" transform="rotate(-90 133.1 114.2)">17</text>
<text x="135.6" y="114.2" transform="rotate(-90 135.6 114.2)">18</text>
<text x="138.2" y="114.2" transform="rotate(-90 138.2 114.2)">19</text>
<text x="140.7" y="114.2" transform="rotate(-90 140.7 114.2)">20</text>
<text x="143.3" y="114.2" transform="rotate(-90 143.3 114.2)">21</text>
<text x="145.8" y="114.2" transform="rotate(-90 145.8 114.2)">22</text>
<text x="148.3" y="114.2" transform="rotate(-90 148.3 114.2)">23</text>
<text x="150.9" y="114.2" transform="rotate(-90 150.9 114.2)">24</text>
<text x="33.2" y="124.5">4</text>
<text x="33.2" y="121.9">5</text>
<text x="33.2" y="129.5">2</text>
<text x="33.2" y="127">3</text>
<text x="10.4" y="135.9">C</text>
<text x="33.2" y="132.1">1</text>
<text x="70.8" y="132.1">10</text>
<text x="71.3" y="137.2">8</text>
<text x="71.3" y="134.6">9</text>
<text x="230.6" y="135.9">1</text>
<text x="248.5" y="135.9">8</text>
<text x="285.4" y="135.9">C</text>
<text x="71.3" y="142.2">6</text>
<text x="71.3" y="139.7">7</text>
<text x="230.6" y="138.4">2</text>
<text x="230.6" y="141">3</text>
<text x="230.6" y="143.5">4</text>
<text x="248.5" y="143.5">5</text>
<text x="248.5" y="141">6</text>
<text x="248.5" y="138.4">7</text>
<text x="71.3" y="149.9">3</text>
<text x="71.3" y="147.3">4</text>
<text x="71.3" y="144.8">5</text>
<text x="71.3" y="154.9">1</text>
<text x="71.3" y="152.4">2</text>
<text x="113.2" y="154.9">3</text>
<text x="113.2" y="160">1</text>
<text x="113.2" y="157.5">2</text>
<text x="54.9" y="163.3" transform="rotate(-90 54.9 163.3)">2</text>
<text x="54.9" y="170.9" transform="rotate(-90 54.9 170.9)">3</text>
<text x="57.6" y="168.1">1</text>
<text x="119.5" y="170.2">1</text>
<text x="119.5" y="172.7">3</text>
<text x="128.4" y="170.2">2</text>
<text x="128.4" y="172.7">4</text>
<text x="119.5" y="175.3">5</text>
<text x="119.5" y="177.8">7</text>
<text x="128.4" y="175.3">6</text>
<text x="128.4" y="177.8">8</text>
<text x="10.4" y="185.9">D</text>
<text x="40.4" y="184.2" transform="rotate(-90 40.4 184.2)">3</text>
<text x="42.9" y="184.2" transform="rotate(-90 42.9 184.2)">2</text>
<text x="45.5" y="184.2" transform="rotate(-90 45.5 184.2)">1</text>
<text x="119.5" y="180.3">9</text>
<text x="127.9" y="180.3">10</text>
<text x="285.4" y="185.9">D</text>
<text x="35" y="199.9">1</text>
<text x="85" y="199.9">2</text>
<text x="135" y="199.9">3</text>
<text x="185" y="199.9">4</text>
<text x="235" y="199.9">5</text>
<text x="285" y="199.9">6</text>
</g>
<g font-size="1.8" fill="#008484">
<text x="45.9" y="16">D1</text>
<text x="37.5" y="20" transform="rotate(-90 37.5 20)">GND</text>
<text x="73.3" y="20.1">+5V</text>
<text x="117" y="21.4">+3.3V</text>
<text x="257.9" y="22.4">Q2</text>
<text x="41" y="28.7">0.1uf</text>
<text x="44.6" y="26.2">C3</text>
<text x="59.9" y="26.4">L1</text>
<text x="66.9" y="26.2">C4</text>
<text x="75.7" y="26.2">C6</text>
<text x="88.6" y="26.5">+5V</text>
<text x="132.6" y="29.3" transform="rotate(-90 132.6 29.3)">P8</text>
<text x="137.1" y="26.4">I2C</text>
<text x="147" y="27.5">R19</text>
<text x="257.1" y="24.9">Q_NPN_BEC</text>
<text x="42.9" y="35.2">BST</text>
<text x="49.5" y="35.2">SW</text>
<text x="64.8" y="31.3">22uF</text>
<text x="75.9" y="31.3">0.1uF</text>
<text x="79.3" y="30.6" transform="rotate(-90 79.3 30.6)">D2</text>
<text x="84.4" y="31" transform="rotate(-90 84.4 31)">5V1</text>
<text x="90.9" y="31.3">C9</text>
<text x="112.6" y="31.3">C10</text>
<text x="120.2" y="31.3">C12</text>
<text x="127.6" y="31.8" transform="rotate(-90 127.6 31.8)">D3</text>
<text x="147" y="32.6">R20</text>
<text x="147.3" y="30">NC</text>
<text x="147.6" y="35.1">27</text>
<text x="253.3" y="31.4" transform="rotate(-90 253.3 31.4)">GND</text>
<text x="18.5" y="40.3" transform="rotate(-90 18.5 40.3)">GND</text>
<text x="42.9" y="39">GND</text>
<text x="49.4" y="39">VIN</text>
<text x="67.9" y="36.4">GND GND</text>
<text x="79.3" y="38.9">GND</text>
<text x="88.2" y="41.4">GND</text>
<text x="91.1" y="36.4">0.1uF</text>
<text x="112.7" y="36.4">4.7uF</text>
<text x="121.2" y="39.3" transform="rotate(-90 121.2 39.3)">0.1uF</text>
<text x="128.8" y="36.1" transform="rotate(-90 128.8 36.1)">3V6</text>
<text x="130.1" y="36.4">GND</text>
<text x="156.7" y="36.9" transform="rotate(-90 156.7 36.9)">+3.3V +5V</text>
<text x="230.7" y="38.9">RP7</text>
<text x="257.1" y="38.9">Q_NPN_BEC</text>
<text x="257.9" y="36.4">Q3</text>
<text x="277.6" y="39" transform="rotate(-90 277.6 39)">GND</text>
<text x="277.8" y="38.9">P11</text>
<text x="17.4" y="43">+5V</text>
<text x="20.9" y="47.9">150k</text>
<text x="21.7" y="45.9">R1</text>
<text x="25.3" y="43.3" transform="rotate(-90 25.3 43.3)">R2</text>
<text x="27.4" y="43.6" transform="rotate(-90 27.4 43.6)">27k</text>
<text x="42.9" y="42.8">FB</text>
<text x="49.9" y="42.8">EN</text>
<text x="63.1" y="44.7">R14</text>
<text x="63.3" y="42.7">46k</text>
<text x="67.5" y="47.8">C5</text>
<text x="72.8" y="43">+36V</text>
<text x="75.7" y="47.8">C7</text>
<text x="98.4" y="42.7">GND</text>
<text x="123.8" y="44">GND</text>
<text x="126.8" y="47.8">10k</text>
<text x="143.5" y="42.5" transform="rotate(-90 143.5 42.5)">R18</text>
<text x="145.5" y="42.4" transform="rotate(-90 145.5 42.4)">4k7</text>
<text x="149.1" y="43.6" transform="rotate(-90 149.1 43.6)">4k7</text>
<text x="151.2" y="43.8" transform="rotate(-90 151.2 43.8)">R21</text>
<text x="157.9" y="45.4">SWD</text>
<text x="253.3" y="45.4" transform="rotate(-90 253.3 45.4)">GND</text>
<text x="59.6" y="48.9" transform="rotate(-90 59.6 48.9)">R12</text>
<text x="61.7" y="48.7" transform="rotate(-90 61.7 48.7)">8k2</text>
<text x="64.3" y="52.9">0.1uF</text>
<text x="75.9" y="52.9">4.7uF</text>
<text x="120.9" y="53.1">+3.3V</text>
<text x="126.6" y="49.8">R28</text>
<text x="154.2" y="48.3" transform="rotate(-90 154.2 48.3)">P9</text>
<text x="230.3" y="51.6">4x1K</text>
<text x="257.1" y="52.9">Q_NPN_BEC</text>
<text x="257.9" y="50.3">Q4</text>
<text x="282.5" y="52.9" transform="rotate(-90 282.5 52.9)">CONN_01X06</text>
<text x="18" y="54.1">C1</text>
<text x="24.8" y="54.1">33pF</text>
<text x="32.2" y="55.7">+36V</text>
<text x="59" y="55.4">GND</text>
<text x="67.9" y="58">GND GND</text>
<text x="113.6" y="57.8" transform="rotate(-90 113.6 57.8)">C11</text>
<text x="118.7" y="57.7" transform="rotate(-90 118.7 57.7)">0.1uF</text>
<text x="123.8" y="55.6">GND</text>
<text x="154.3" y="58">GND</text>
<text x="169.5" y="59.4">GND</text>
<text x="178.3" y="54.7" transform="rotate(-90 178.3 54.7)">+3.3V</text>
<text x="253.3" y="59.4" transform="rotate(-90 253.3 59.4)">GND</text>
<text x="272.3" y="56.8" transform="rotate(-90 272.3 56.8)">GND</text>
<text x="104.9" y="60.6" transform="rotate(-90 104.9 60.6)">GND</text>
<text x="165.9" y="65.7">0.1uF</text>
<text x="198.7" y="65.3" transform="rotate(-90 198.7 65.3)">+5V</text>
<text x="257.9" y="64.3">Q5</text>
<text x="24.8" y="68.9" transform="rotate(-90 24.8 68.9)">EPWR</text>
<text x="36.1" y="67" transform="rotate(-90 36.1 67)">GND</text>
<text x="39.5" y="66.2">R6</text>
<text x="39.7" y="68.3">27</text>
<text x="50" y="69.2" transform="rotate(-90 50 69.2)">+5V</text>
<text x="141.6" y="70.7" transform="rotate(-90 141.6 70.7)">PB5</text>
<text x="167.3" y="70.8">C15</text>
<text x="172.9" y="70.9">+3.3V</text>
<text x="180.9" y="69.4">GND</text>
<text x="257.1" y="66.8">Q_NPN_BEC</text>
<text x="25.6" y="75.9">P1</text>
<text x="36.1" y="74.6" transform="rotate(-90 36.1 74.6)">GND</text>
<text x="111.5" y="74.5">VBAT</text>
<text x="111.5" y="77.1">PC13_tamper_rtc</text>
<text x="123.8" y="73" transform="rotate(-90 123.8 73)">VDD_3</text>
<text x="126.4" y="72.8" transform="rotate(-90 126.4 72.8)">VSS_3</text>
<text x="134" y="73.4" transform="rotate(-90 134 73.4)">BOOT0</text>
<text x="136.5" y="76.2" transform="rotate(-90 136.5 76.2)">PB7_SCL2</text>
<text x="139.1" y="76.2" transform="rotate(-90 139.1 76.2)">PB6_SCL1</text>
<text x="146.7" y="76.4" transform="rotate(-90 146.7 76.4)">PB3_JTDO</text>
<text x="149.2" y="76.5" transform="rotate(-90 149.2 76.5)">PA15_JTDI</text>
<text x="151.8" y="77.3" transform="rotate(-90 151.8 77.3)">PA14_JTCK</text>
<text x="157.1" y="74.5">VDD_2</text>
<text x="157.3" y="77.1">VSS_2</text>
<text x="185.7" y="77">1k</text>
<text x="189.9" y="74.4" transform="rotate(-90 189.9 74.4)">0.1uF</text>
<text x="195" y="72.9" transform="rotate(-90 195 72.9)">C16</text>
<text x="208" y="77.1">TXD</text>
<text x="217.5" y="77.1">S</text>
<text x="228" y="73.3" transform="rotate(-90 228 73.3)">GND</text>
<text x="253.3" y="73.3" transform="rotate(-90 253.3 73.3)">GND</text>
<text x="26.9" y="83.4">P2</text>
<text x="30.9" y="82.3">+36V</text>
<text x="111.5" y="79.6">PC14_OSC32_IN</text>
<text x="111.5" y="82.2">PC15_OSC32_OUT</text>
<text x="128.9" y="78.5" transform="rotate(-90 128.9 78.5)">PB9_PWM4/4</text>
<text x="131.4" y="78.5" transform="rotate(-90 131.4 78.5)">PB8_PWM4/3</text>
<text x="144.1" y="78.6" transform="rotate(-90 144.1 78.6)">PB4_JNTRST</text>
<text x="151.3" y="82.2">PA12_CANTX</text>
<text x="152.7" y="79.6">PA13_JTMS</text>
<text x="175.8" y="78.4" transform="rotate(-90 175.8 78.4)">GND</text>
<text x="185.1" y="79">R23</text>
<text x="192.4" y="79.5">GND</text>
<text x="208" y="79.6">GND</text>
<text x="208" y="82.2">Vcc</text>
<text x="213.6" y="79.6">CANH</text>
<text x="213.8" y="82.2">CANL</text>
<text x="43.7" y="89.8" transform="rotate(-90 43.7 89.8)">GND</text>
<text x="91.2" y="89.7">10k</text>
<text x="111.5" y="84.7">PD0_OSC_IN</text>
<text x="111.5" y="87.2">PD1_OSC_OUT</text>
<text x="111.5" y="89.8">NRST</text>
<text x="129.6" y="87.2">STM32F103C_QFP48</text>
<text x="136" y="89.7">U3</text>
<text x="151.1" y="84.7">PA11_CANRX</text>
<text x="152.7" y="87.2">PA10_U1RX</text>
<text x="153.9" y="89.8">PA9_U1TX</text>
<text x="186.3" y="86.7">R24</text>
<text x="186.5" y="84.6">510</text>
<text x="202.9" y="88.4">P10</text>
<text x="208" y="84.7">RXD</text>
<text x="215.3" y="84.7">Vref</text>
<text x="26.1" y="91" transform="rotate(-90 26.1 91)">BUS</text>
<text x="72.9" y="93.5" transform="rotate(-90 72.9 93.5)">C8</text>
<text x="78" y="93.3" transform="rotate(-90 78 93.3)">0.1uF</text>
<text x="83.4" y="91.5" transform="rotate(-90 83.4 91.5)">+3.3V</text>
<text x="91.1" y="91.7">R17</text>
<text x="99.8" y="93.6" transform="rotate(-90 99.8 93.6)">GND</text>
<text x="111.5" y="92.3">VSSA</text>
<text x="111.5" y="94.9">VDDA</text>
<text x="150.7" y="94.9">PB15_S2MOSI</text>
<text x="153.6" y="92.3">PA8_U1CK</text>
<text x="183.5" y="93.5">GND</text>
<text x="192.7" y="93">R25</text>
<text x="192.8" y="91">510</text>
<text x="207.6" y="95.9" transform="rotate(-90 207.6 95.9)">UART1</text>
<text x="66.8" y="96.2" transform="rotate(-90 66.8 96.2)">GND</text>
<text x="111.5" y="97.4">PA0_WKUP</text>
<text x="111.5" y="99.9">PA1_U2RTS</text>
<text x="150.7" y="97.4">PB14_S2MISO</text>
<text x="151.5" y="99.9">PB13_S2SCK</text>
<text x="192.7" y="98.1">R26</text>
<text x="192.8" y="96.1">510</text>
<text x="37.7" y="104.3">R11</text>
<text x="38.4" y="106.4">27</text>
<text x="47.4" y="108" transform="rotate(-90 47.4 108)">+3.3V</text>
<text x="111.5" y="102.5">PA2_U2TX</text>
<text x="151.6" y="102.5">PB12_S2NSS</text>
<text x="38.9" y="110">RP1</text>
<text x="123.8" y="108.5" transform="rotate(-90 123.8 108.5)">PA3_U2RX</text>
<text x="126.4" y="108.5" transform="rotate(-90 126.4 108.5)">PA4_S1NSS</text>
<text x="128.9" y="108.5" transform="rotate(-90 128.9 108.5)">PA5_S1SCK</text>
<text x="131.4" y="108.5" transform="rotate(-90 131.4 108.5)">PA6_S1MISO</text>
<text x="134" y="108.5" transform="rotate(-90 134 108.5)">PA7_S1MOSI</text>
<text x="136.5" y="108.5" transform="rotate(-90 136.5 108.5)">PB0_A12IN8</text>
<text x="139.1" y="108.5" transform="rotate(-90 139.1 108.5)">PB1_A12IN9</text>
<text x="141.6" y="108.5" transform="rotate(-90 141.6 108.5)">PB2_BOOT1</text>
<text x="144.1" y="108.5" transform="rotate(-90 144.1 108.5)">PB10_U3TX</text>
<text x="146.7" y="108.5" transform="rotate(-90 146.7 108.5)">PB11_U3RX</text>
<text x="149.2" y="108.5" transform="rotate(-90 149.2 108.5)">VSS_1</text>
<text x="151.8" y="108.5" transform="rotate(-90 151.8 108.5)">VDD_1</text>
<text x="152.6" y="112.8">+3.3V</text>
<text x="153.2" y="119.1">0.1uF</text>
<text x="28.7" y="123.1" transform="rotate(-90 28.7 123.1)">EXT1</text>
<text x="38.7" y="122.7">4x1k</text>
<text x="50.4" y="120.2">RP2</text>
<text x="146.6" y="121.5">GND</text>
<text x="154.6" y="124.1">C14</text>
<text x="75.8" y="127.2">R16</text>
<text x="76.5" y="129.2">27</text>
<text x="85.5" y="130.9" transform="rotate(-90 85.5 130.9)">+3.3V</text>
<text x="156.8" y="129.1">GND</text>
<text x="249.1" y="131.9">+3.3V</text>
<text x="29.4" y="135.6">P3</text>
<text x="39.9" y="134.3" transform="rotate(-90 39.9 134.3)">GND</text>
<text x="50.1" y="132.9">4x1k</text>
<text x="77" y="132.9">RP3</text>
<text x="128.8" y="135.3" transform="rotate(-90 128.8 135.3)">RP6</text>
<text x="141.5" y="136.1" transform="rotate(-90 141.5 136.1)">4x510</text>
<text x="234.6" y="136.8">!CE</text>
<text x="242.1" y="136.8">Vdd</text>
<text x="94.8" y="140.5">RP4</text>
<text x="234.6" y="139.3">SO</text>
<text x="234.6" y="141.9">!WP</text>
<text x="239.9" y="139.3">!HOLD</text>
<text x="241.7" y="141.9">SCK</text>
<text x="66.8" y="146" transform="rotate(-90 66.8 146)">EXT2</text>
<text x="81.9" y="144.3">4x1k</text>
<text x="220.3" y="146.5" transform="rotate(-90 220.3 146.5)">10k</text>
<text x="222.3" y="146.7" transform="rotate(-90 222.3 146.7)">R27</text>
<text x="226.6" y="149.4">GND</text>
<text x="234.6" y="144.4">Vss</text>
<text x="243.8" y="144.4">SI</text>
<text x="30.7" y="150.9">+3.3V</text>
<text x="39.3" y="152.5" transform="rotate(-90 39.3 152.5)">R7</text>
<text x="41.4" y="152.3" transform="rotate(-90 41.4 152.3)">27</text>
<text x="43.7" y="152.5" transform="rotate(-90 43.7 152.5)">1K</text>
<text x="45.8" y="152.5" transform="rotate(-90 45.8 152.5)">R8</text>
<text x="47.5" y="153.1" transform="rotate(-90 47.5 153.1)">4.7k</text>
<text x="49.6" y="152.5" transform="rotate(-90 49.6 152.5)">R9</text>
<text x="83.5" y="153.9">R15</text>
<text x="84.1" y="155.9">27</text>
<text x="94.6" y="153.2">4x1k</text>
<text x="118.7" y="151.8" transform="rotate(-90 118.7 151.8)">RP5</text>
<text x="131.4" y="152.6" transform="rotate(-90 131.4 152.6)">4x510</text>
<text x="217.8" y="154.5">GND</text>
<text x="33.6" y="158.6" transform="rotate(-90 33.6 158.6)">NI</text>
<text x="35.6" y="158.8" transform="rotate(-90 35.6 158.8)">R3</text>
<text x="45" y="159.6">GND</text>
<text x="67.5" y="158.4">P5</text>
<text x="78" y="157.1" transform="rotate(-90 78 157.1)">GND</text>
<text x="93.2" y="156.8" transform="rotate(-90 93.2 156.8)">+5V</text>
<text x="108.7" y="160.7" transform="rotate(-90 108.7 160.7)">UART2</text>
<text x="119.9" y="159.7" transform="rotate(-90 119.9 159.7)">GND</text>
<text x="63.1" y="165.3">R13</text>
<text x="63.3" y="167.3">10k</text>
<text x="109.4" y="163.5">P6</text>
<text x="141.2" y="166.2">+3.3V</text>
<text x="27.3" y="171.1">GND</text>
<text x="37.1" y="172.3">1k</text>
<text x="46.8" y="172.3">470</text>
<text x="48.4" y="168.6">Q1</text>
<text x="109.9" y="172.4" transform="rotate(-90 109.9 172.4)">GND</text>
<text x="123.4" y="168.4">P7</text>
<text x="144.4" y="172.3">C17</text>
<text x="23.6" y="176.2">0.1uF</text>
<text x="33.6" y="176.5" transform="rotate(-90 33.6 176.5)">27</text>
<text x="35.6" y="176.6" transform="rotate(-90 35.6 176.6)">R4</text>
<text x="37" y="174.3">R5</text>
<text x="43.8" y="178.8">GND</text>
<text x="46.6" y="174.3">R10</text>
<text x="144.5" y="177.3">0.1uF</text>
<text x="26.2" y="181.3">C2</text>
<text x="123.3" y="183.7">RF</text>
<text x="33.7" y="191.1" transform="rotate(-90 33.7 191.1)">+5V</text>
<text x="41.7" y="190">OW</text>
<text x="49" y="188" transform="rotate(-90 49 188)">P4</text>
<text x="141.6" y="191.3">GND</text>
</g>
<g font-size="1.4" fill="#840000">
<text x="91.7" y="29.2">3</text>
<text x="108.2" y="29.2">2</text>
<text x="100.1" y="36.2" transform="rotate(-90 100.1 36.2)">1</text>
<text x="228.2" y="40.6">1</text>
<text x="235.8" y="40.6">8</text>
<text x="228.2" y="43.2">2</text>
<text x="228.2" y="45.7">3</text>
<text x="235.8" y="45.7">6</text>
<text x="235.8" y="43.2">7</text>
<text x="228.2" y="48.3">4</text>
<text x="235.8" y="48.3">5</text>
<text x="36.4" y="111.8">1</text>
<text x="44.1" y="111.8">8</text>
<text x="36.4" y="114.3">2</text>
<text x="36.4" y="116.8">3</text>
<text x="36.4" y="119.4">4</text>
<text x="44.1" y="119.4">5</text>
<text x="44.1" y="116.8">6</text>
<text x="44.1" y="114.3">7</text>
<text x="47.9" y="121.9">1</text>
<text x="47.9" y="124.5">2</text>
<text x="55.5" y="124.5">7</text>
<text x="55.5" y="121.9">8</text>
<text x="47.9" y="127">3</text>
<text x="47.9" y="129.5">4</text>
<text x="55.5" y="129.5">5</text>
<text x="55.5" y="127">6</text>
<text x="130.6" y="130.2" transform="rotate(-90 130.6 130.2)">8</text>
<text x="133.1" y="130.2" transform="rotate(-90 133.1 130.2)">7</text>
<text x="135.6" y="130.2" transform="rotate(-90 135.6 130.2)">6</text>
<text x="138.2" y="130.2" transform="rotate(-90 138.2 130.2)">5</text>
<text x="74.5" y="134.6">1</text>
<text x="74.5" y="137.2">2</text>
<text x="82.2" y="137.2">7</text>
<text x="82.2" y="134.6">8</text>
<text x="130.6" y="137.8" transform="rotate(-90 130.6 137.8)">1</text>
<text x="133.1" y="137.8" transform="rotate(-90 133.1 137.8)">2</text>
<text x="135.6" y="137.8" transform="rotate(-90 135.6 137.8)">3</text>
<text x="138.2" y="137.8" transform="rotate(-90 138.2 137.8)">4</text>
<text x="74.5" y="139.7">3</text>
<text x="74.5" y="142.2">4</text>
<text x="82.2" y="142.2">5</text>
<text x="82.2" y="139.7">6</text>
<text x="92.3" y="142.2">1</text>
<text x="99.9" y="142.2">8</text>
<text x="92.3" y="144.8">2</text>
<text x="92.3" y="147.3">3</text>
<text x="92.3" y="149.9">4</text>
<text x="99.9" y="149.9">5</text>
<text x="99.9" y="147.3">6</text>
<text x="99.9" y="144.8">7</text>
<text x="120.4" y="146.7" transform="rotate(-90 120.4 146.7)">8</text>
<text x="122.9" y="146.7" transform="rotate(-90 122.9 146.7)">7</text>
<text x="125.5" y="146.7" transform="rotate(-90 125.5 146.7)">6</text>
<text x="128" y="146.7" transform="rotate(-90 128 146.7)">5</text>
<text x="120.4" y="154.3" transform="rotate(-90 120.4 154.3)">1</text>
<text x="122.9" y="154.3" transform="rotate(-90 122.9 154.3)">2</text>
<text x="125.5" y="154.3" transform="rotate(-90 125.5 154.3)">3</text>
<text x="128" y="154.3" transform="rotate(-90 128 154.3)">4</text>
</g>
<g font-size="1.4" fill="#008484">
<text x="94.7" y="30">VI</text>
<text x="96" y="26.1">AMS1117-3.3</text>
<text x="99.4" y="24.8">U2</text>
<text x="103.9" y="30">VO</text>
<text x="100.8" y="33.8" transform="rotate(-90 100.8 33.8)">GND</text>
</g>
</svg>
